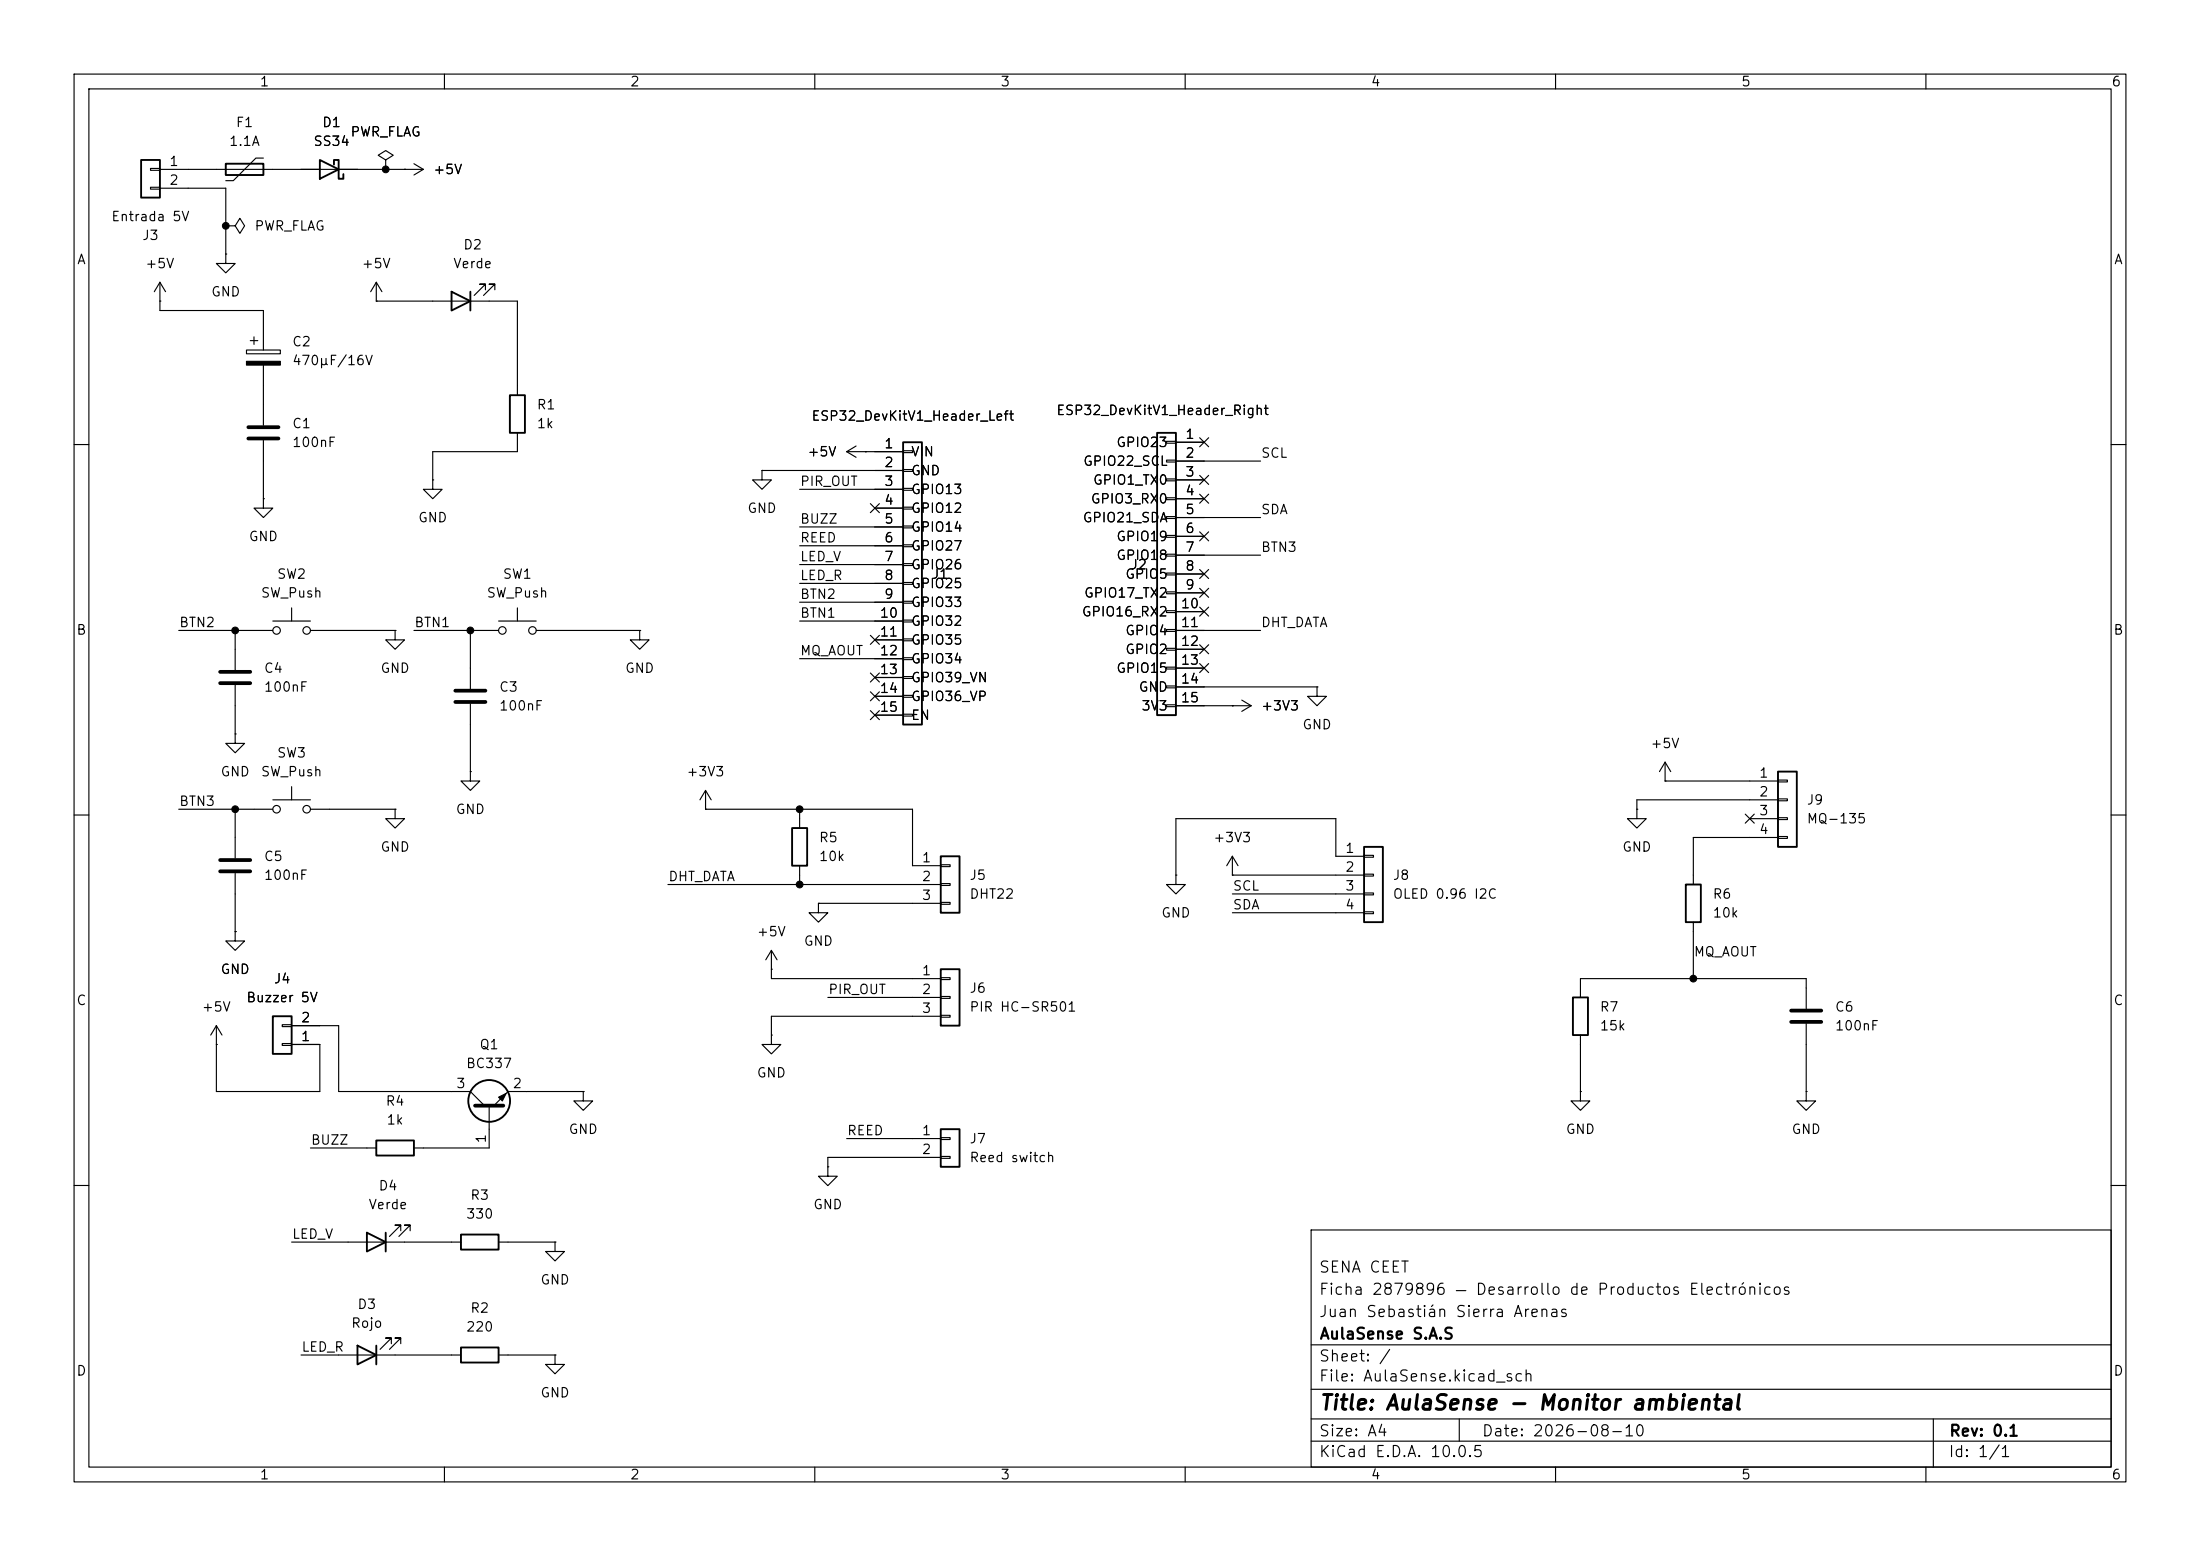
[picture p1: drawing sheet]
<svg xmlns="http://www.w3.org/2000/svg" width="297mm" height="210mm" viewBox="0 0 297 210" stroke-linecap="round" stroke-linejoin="round" font-family="sans-serif">
<g fill="none" stroke="#000" stroke-width=".15">
<path d="M10 10h277v190h-277zM12 12h273v186h-273zM60 10v2M110 10v2M160 10v2M210 10v2M260 10v2M20.3 22.7h1.3v.3h-1.3zM20.3 25.3h1.3v.2h-1.3zM21.6 22.9h35.5M21.6 25.4h8.9v8.9M21.6 38.1l-.8 1.3"/>
<path d="M21.6 38.1l.8 1.3M21.6 38.1v3.8h14v5.3M30.5 34.3v1.3h1.2l-1.2 1.2-1.3-1.2h1.3M30.5 34.3h.1M30.5 30.5h1.2l.7-1 .6 1-.6 1-.7-1M30.5 30.5h.1M35.6 21.3h-1.1l-3 3.1h-1M50.8 38.1l-.8 1.3M50.8 38.1l.8 1.3M50.8 38.1v2.5M52.1 21.6l1-.6-1-.7-1 .7 1 .6v1.3M52.1 22.9h.1"/>
<path d="M54.6 22.9h.1M55.9 22.1l1.2 .8M57.1 22.9l-1.2 .7M65.5 39.1v-.7h-.7h.7l-1.5 1.5M66.8 39.1v-.7h-.8h.8l-1.5 1.5M21.6 40.6h.1M33.3 47.2h4.5v.6h-4.5zM33.8 46h1M34.3 45.5v1M35.6 49.3v8.1M35.6 59.4v7.9M50.8 40.6h.1"/>
<path d="M50.8 40.6h19v12.7M69.8 58.4v2.6h-11.4v3.8M157.5 59.6h1.2v.2h-1.2zM158.7 59.7h3.9M162 59.1l1.2 1.2M163.2 59.1l-1.2 1.2M10 60h2M35.6 67.3v1.3h1.2l-1.2 1.3-1.3-1.3h1.3M35.6 67.3h.1M58.4 64.8v1.2h1.3l-1.3 1.3-1.3-1.3h1.3M58.4 64.8h.1M102.9 63.5v1.3h1.2l-1.2 1.2-1.3-1.2h1.3"/>
<path d="M102.9 63.5h.1M102.9 63.5h19M107.9 66h14M107.9 71.1h14M107.9 73.7h14M107.9 76.2h14M107.9 78.7h14M114.3 61l1.3 .7M114.3 61h7.6M115.6 60.2l-1.3 .8M116.8 61h.1M117.5 68l1.2 1.2"/>
<path d="M118.1 68.6h3.8M118.7 68l-1.2 1.2M121.9 60.8h1.3v.3h-1.3zM121.9 63.4h1.3v.2h-1.3zM121.9 65.9h1.3v.3h-1.3zM121.9 68.5h1.3v.2h-1.3zM121.9 71h1.3v.2h-1.3zM121.9 73.5h1.3v.3h-1.3zM121.9 76.1h1.3v.2h-1.3zM121.9 78.6h1.3v.3h-1.3zM157.5 62.1h1.2v.3h-1.2zM157.5 64.6h1.2v.3h-1.2z"/>
<path d="M157.5 67.2h1.2v.2h-1.2zM157.5 69.7h1.2v.3h-1.2zM157.5 72.3h1.2v.2h-1.2zM157.5 74.8h1.2v.3h-1.2zM157.5 77.3h1.2v.3h-1.2zM157.5 79.9h1.2v.2h-1.2zM158.7 62.2h11.5M158.7 64.8h3.9M158.7 67.3h3.9M158.7 69.9h11.5M158.7 72.4h3.9M158.7 74.9h11.5"/>
<path d="M158.7 77.5h3.9M162 76.9l1.2 1.2M162 64.2l1.2 1.2M162 71.8l1.2 1.2M162 66.7l1.2 1.2M162 79.4l1.2 1.2M163.2 76.9l-1.2 1.2M163.2 64.2l-1.2 1.2M163.2 71.8l-1.2 1.2M163.2 66.7l-1.2 1.2M163.2 79.4l-1.2 1.2M285 60h2"/>
<path d="M24.1 85.1h12.7M31.7 99.1v1.2h1.3l-1.3 1.3-1.2-1.3h1.2M31.7 99.1h.1M31.7 85.1v5.3M31.7 92.5v6.6M36.8 83.8h5.1M39.4 82v1.8M41.9 85.1h11.4M53.3 85.1v1.3h1.3l-1.3 1.2-1.2-1.2h1.2M53.3 85.1h.1M55.9 85.1h11.4M63.5 85.1v7.9"/>
<path d="M63.5 95v9.1M67.3 83.8h5.1M69.8 82v1.8M72.4 85.1h14M86.4 85.1v1.3h1.2l-1.2 1.2-1.3-1.2h1.3M86.4 85.1h.1M107.9 81.3h14M107.9 83.8h14M107.9 88.9h14M117.5 93.4l1.2 1.2M117.5 85.8l1.2 1.2M117.5 95.9l1.2 1.2"/>
<path d="M117.5 90.8l1.2 1.2M118.1 86.4h3.8M118.1 91.4h3.8M118.1 94h3.8M118.1 96.5h3.8M118.7 93.4l-1.2 1.2M118.7 85.8l-1.2 1.2M118.7 95.9l-1.2 1.2M118.7 90.8l-1.2 1.2M121.9 81.2h1.3v.2h-1.3zM121.9 83.7h1.3v.2h-1.3zM121.9 86.2h1.3v.3h-1.3z"/>
<path d="M121.9 88.8h1.3v.2h-1.3zM121.9 91.3h1.3v.3h-1.3zM121.9 93.9h1.3v.2h-1.3zM121.9 96.4h1.3v.2h-1.3zM157.5 82.4h1.2v.3h-1.2zM157.5 85h1.2v.2h-1.2zM157.5 87.5h1.2v.3h-1.2zM157.5 90h1.2v.3h-1.2zM157.5 92.6h1.2v.2h-1.2zM157.5 95.1h1.2v.3h-1.2zM158.7 95.3h10.2M158.7 80h3.9"/>
<path d="M158.7 82.6h3.9M158.7 85.1h11.5M158.7 87.6h3.9M158.7 90.2h3.9M158.7 92.7h19.1M162 89.6l1.2 1.2M162 81.9l1.2 1.3M162 87l1.2 1.2M163.2 89.6l-1.2 1.2M163.2 81.9l-1.2 1.3M163.2 87l-1.2 1.2M166.4 95.3h.1"/>
<path d="M167.6 94.5l1.3 .8M168.9 95.3l-1.3 .7M177.8 92.7v1.3h1.3l-1.3 1.3-1.3-1.3h1.3M177.8 92.7h.1M10 110h2M24.1 109.2h12.7M31.7 109.2v6.6M31.7 117.9v7.8M36.8 108h5.1M39.4 106.2v1.8M41.9 109.2h11.4M53.3 109.2v1.3h1.3l-1.3 1.3-1.2-1.3h1.2"/>
<path d="M53.3 109.2h.1M63.5 104.1v1.3h1.3l-1.3 1.3-1.3-1.3h1.3M63.5 104.1h.1M90.2 119.4h36.8M95.2 109.2h.1M95.2 109.2h28v7.6h3.8M95.2 106.7l-.7 1.3M95.2 106.7l.8 1.3M95.2 106.7v2.5M107.9 109.2v2.6M107.9 116.8v2.6M127 116.7h1.3v.3h-1.3z"/>
<path d="M127 119.3h1.3v.2h-1.3zM158.7 118.1v1.3h1.3l-1.3 1.3-1.2-1.3h1.2M158.7 118.1h.1M166.4 118.1h.1M166.4 118.1h17.7M166.4 115.6l-.8 1.2M166.4 115.6l.7 1.2M166.4 115.6v2.5M184.1 115.4h1.3v.3h-1.3zM184.1 118h1.3v.2h-1.3zM184.1 115.6h-3.8v-5.1h-21.6v7.6M221 109.2v1.3h1.2l-1.2 1.3-1.3-1.3h1.3"/>
<path d="M221 109.2h.1M224.8 105.4h.1M224.8 105.4h15.2M224.8 102.9l-.8 1.2M224.8 102.9l.8 1.2M224.8 102.9v2.5M235.6 109.9l1.2 1.2M236.2 110.5h3.8M236.8 109.9l-1.2 1.2M240 105.3h1.3v.2h-1.3zM240 107.8h1.3v.3h-1.3zM240 110.4h1.3v.2h-1.3z"/>
<path d="M240 112.9h1.3v.3h-1.3zM240 108h-19v1.2M240 113h-11.4v6.4M285 110h2M29.2 138.4l-.8 1.3M29.2 138.4l.8 1.3M29.2 138.4v8.9h14v-6.3h-3.8M31.7 125.7v1.3h1.3l-1.3 1.3-1.2-1.3h1.2M31.7 125.7h.1M38.1 138.3h1.3v.3h-1.3zM39.4 138.4h6.3v8.9h17.8l1.9 1.9M104.1 139.7v1.3h1.3l-1.3 1.2-1.2-1.2h1.2"/>
<path d="M104.1 139.7h.1M104.1 130.8h.1M104.1 128.3v3.8h22.9M104.1 128.3l-.7 1.2M104.1 128.3l.8 1.2M110.5 121.9v1.3h1.3l-1.3 1.3-1.3-1.3h1.3M110.5 121.9h.1M110.5 121.9h16.5M111.8 134.6h15.2M127 132h1.3v.2h-1.3zM127 134.5h1.3v.2h-1.3zM127 137h1.3v.3h-1.3z"/>
<path d="M127 121.8h1.3v.2h-1.3zM127 137.2h-22.9v2.5M166.4 120.7h17.7M166.4 123.2h17.7M184.1 120.5h1.3v.3h-1.3zM184.1 123.1h1.3v.2h-1.3zM213.4 134.6v-2.5h30.4v4M213.4 139.7v7.6M228.6 124.5v7.6M243.8 138.2v9.1M29.2 141h.1M38.1 140.8h1.3v.3h-1.3z"/>
<path d="M41.9 154.9h8.9M66 149.2v5.7h-10.1M78.7 147.3v1.3h1.3l-1.3 1.3-1.2-1.3h1.2M78.7 147.3h.1M78.7 147.3h-10.1l-1.9 1.9M111.8 157.5v1.3h1.2l-1.2 1.2-1.3-1.2h1.3M111.8 157.5h.1M114.3 153.7h12.7M127 153.5h1.3v.3h-1.3zM127 156.1h1.3v.2h-1.3zM127 156.2h-15.2v1.3M213.4 147.3v1.3h1.2l-1.2 1.3-1.3-1.3h1.3"/>
<path d="M213.4 147.3h.1M243.8 147.3v1.3h1.3l-1.3 1.3-1.2-1.3h1.2M243.8 147.3h.1M10 160h2M39.4 167.6h22.8M54.1 166.1v-.7h-.8h.8l-1.5 1.5M55.4 166.1v-.7h-.8h.8l-1.6 1.5M67.3 167.6h7.6M74.9 167.6v1.3h1.3l-1.3 1.3-1.2-1.3h1.2M74.9 167.6h.1M177 166h108v32h-108zM285 160h2"/>
<path d="M40.6 182.9h21.6M52.8 181.4v-.8h-.7h.7l-1.5 1.5M54.1 181.4v-.8h-.8h.8l-1.5 1.5M60 198v2M67.3 182.9h7.6M74.9 182.9v1.3h1.3l-1.3 1.2-1.2-1.2h1.2M74.9 182.9h.1M110 198v2M160 198v2M177 194.5h108M177 191.5h108M177 187.5h108"/>
<path d="M177 181.5h108M197 191.5v3M210 198v2M260 198v2M261 191.5v6.5"/>
<circle cx="37.3" cy="85.1" r=".51"/>
<circle cx="41.4" cy="85.1" r=".51"/>
<circle cx="67.8" cy="85.1" r=".51"/>
<circle cx="71.9" cy="85.1" r=".51"/>
<circle cx="37.3" cy="109.2" r=".51"/>
<circle cx="41.4" cy="109.2" r=".51"/>
</g>
<g fill="none" stroke="#000" stroke-width=".25">
<path d="M19 21.6h2.6v5.1h-2.6zM30.5 22.1h5.1v1.5h-5.1zM43.2 21.6l2.5 1.3-2.5 1.2zM45.1 22.2v-.6h.6v2.5h.7v-.6M61 39.4l2.5 1.2-2.5 1.3zM63.5 39.4v2.5M68.8 53.3h2.1v5.1h-2.1zM121.9 59.7h2.6v38.1h-2.6zM156.2 58.4h2.5v38.1h-2.5zM106.9 111.8h2.1v5h-2.1zM127 115.6h2.5v7.6h-2.5zM184.1 114.3h2.6v10.2h-2.6z"/>
<path d="M227.6 119.4h2v5.1h-2zM240 104.1h2.6v10.2h-2.6zM36.8 137.2h2.6v5h-2.6zM127 130.8h2.5v7.6h-2.5zM212.3 134.6h2.1v5.1h-2.1zM50.8 153.9h5.1v2.1h-5.1zM127 152.4h2.5v5.1h-2.5zM49.5 166.4l2.6 1.2-2.6 1.3zM52.1 166.4v2.5M62.2 166.6h5.1v2.1h-5.1zM48.3 181.6l2.5 1.3-2.5 1.3zM50.8 181.6v2.6"/>
<path d="M62.2 181.9h5.1v2h-5.1z"/>
<circle cx="66" cy="148.6" r="2.82"/>
</g>
<path d="M33.5 57.7h4.1M33.5 59.2h4.1M29.7 90.7h4.1M29.7 92.2h4.1M61.5 93.2h4M61.5 94.7h4M29.7 116.1h4.1M29.7 117.6h4.1M241.8 136.4h4.1M241.8 137.9h4.1M64.1 149.2h3.8" fill="none" stroke="#000" stroke-width=".51"/>
<path d="M33.3 48.8h4.5v.5h-4.5zM67.3 148.1l1-.5-.5 1z" fill="#000" stroke="#000" stroke-width=".15"/>
<g fill="#000" stroke="#000" stroke-width=".14">
<circle cx="30.5" cy="30.5" r=".46"/>
<circle cx="52.1" cy="22.9" r=".46"/>
<circle cx="31.7" cy="85.1" r=".46"/>
<circle cx="63.5" cy="85.1" r=".46"/>
<circle cx="31.7" cy="109.2" r=".46"/>
<circle cx="107.9" cy="119.4" r=".46"/>
<circle cx="107.9" cy="109.2" r=".46"/>
<circle cx="228.6" cy="132.1" r=".46"/>
</g>
<text font-size="2" x="178" y="190.8">Title: AulaSense - Monitor ambiental</text>
<g font-size="1.5">
<text x="178" y="172.1">SENA CEET</text>
<text x="178" y="178.1">Juan Sebastián Sierra Arenas</text>
<text x="178" y="175.1">Ficha 2879896 — Desarrollo de Productos Electrónicos</text>
<text x="178" y="184.1">Sheet: /</text>
<text x="178" y="181.1">AulaSense S.A.S</text>
<text x="178" y="186.8">File: AulaSense.kicad_sch</text>
<text x="178" y="197">KiCad E.D.A. 10.0.5</text>
<text x="178" y="194.2">Size: A4</text>
<text x="200" y="194.2">Date: 2026-08-10</text>
<text x="263" y="197">Id: 1/1</text>
<text x="263" y="194.2">Rev: 0.1</text>
</g>
<g font-size="1.3">
<text x="35" y="12">1</text>
<text x="85" y="12">2</text>
<text x="135" y="12">3</text>
<text x="185" y="12">4</text>
<text x="235" y="12">5</text>
<text x="285" y="12">6</text>
<text x="31.7" y="17.5">F1</text>
<text x="43.4" y="17.5">D1</text>
<text x="22.8" y="22.7">1</text>
<text x="30.8" y="20">1.1A</text>
<text x="42.2" y="20">SS34</text>
<text x="47.2" y="18.7">PWR_FLAG</text>
<text x="58.4" y="23.8">+5V</text>
<text x="22.8" y="25.3">2</text>
<text x="10.3" y="36">A</text>
<text x="14.9" y="30.2">Entrada 5V</text>
<text x="19.1" y="32.7">J3</text>
<text x="34.3" y="31.4">PWR_FLAG</text>
<text x="62.5" y="34">D2</text>
<text x="285.3" y="36">A</text>
<text x="19.5" y="36.5">+5V</text>
<text x="28.4" y="40.3">GND</text>
<text x="48.7" y="36.5">+5V</text>
<text x="61.1" y="36.5">Verde</text>
<text x="39.4" y="47.1">C2</text>
<text x="39.4" y="49.6">470µF/16V</text>
<text x="39.4" y="58.1">C1</text>
<text x="72.4" y="55.6">R1</text>
<text x="72.4" y="58.1">1k</text>
<text x="109.5" y="57.1">ESP32_DevKitV1_Header_Left</text>
<text x="142.5" y="56.3">ESP32_DevKitV1_Header_Right</text>
<text x="159.9" y="59.6">1</text>
<text x="39.4" y="60.7">100nF</text>
<text x="107.9" y="65.9">PIR_OUT</text>
<text x="108.9" y="61.9">+5V</text>
<text x="119.3" y="60.8">1</text>
<text x="119.3" y="63.4">2</text>
<text x="119.3" y="65.9">3</text>
<text x="122.9" y="61.9">VIN</text>
<text x="122.9" y="64.5">GND</text>
<text x="146.1" y="63.2">GPIO22_SCL</text>
<text x="147.5" y="65.7">GPIO1_TX0</text>
<text x="150.6" y="60.7">GPIO23</text>
<text x="159.9" y="62.1">2</text>
<text x="159.9" y="64.6">3</text>
<text x="170.2" y="62.1">SCL</text>
<text x="56.4" y="70.8">GND</text>
<text x="100.8" y="69.5">GND</text>
<text x="107.9" y="71">BUZZ</text>
<text x="119.3" y="68.4">4</text>
<text x="119.3" y="71">5</text>
<text x="122.9" y="67">GPIO13</text>
<text x="122.9" y="69.5">GPIO12</text>
<text x="146.1" y="70.8">GPIO21_SDA</text>
<text x="147.2" y="68.3">GPIO3_RX0</text>
<text x="159.9" y="67.2">4</text>
<text x="159.9" y="69.7">5</text>
<text x="170.2" y="69.7">SDA</text>
<text x="33.5" y="73.4">GND</text>
<text x="107.9" y="73.5">REED</text>
<text x="107.9" y="76.1">LED_V</text>
<text x="119.3" y="73.5">6</text>
<text x="119.3" y="76.1">7</text>
<text x="122.9" y="72.1">GPIO14</text>
<text x="122.9" y="74.6">GPIO27</text>
<text x="122.9" y="77.2">GPIO26</text>
<text x="150.6" y="73.4">GPIO19</text>
<text x="150.6" y="75.9">GPIO18</text>
<text x="152.5" y="77.2">J2</text>
<text x="159.9" y="72.3">6</text>
<text x="159.9" y="74.8">7</text>
<text x="159.9" y="77.3">8</text>
<text x="170.2" y="74.8">BTN3</text>
<text x="35.1" y="81">SW_Push</text>
<text x="37.3" y="78.4">SW2</text>
<text x="65.6" y="81">SW_Push</text>
<text x="67.8" y="78.4">SW1</text>
<text x="107.9" y="83.7">BTN1</text>
<text x="107.9" y="81.2">BTN2</text>
<text x="107.9" y="78.6">LED_R</text>
<text x="118.7" y="83.7">10</text>
<text x="119.3" y="78.6">8</text>
<text x="119.3" y="81.1">9</text>
<text x="122.9" y="79.7">GPIO25</text>
<text x="122.9" y="82.2">GPIO33</text>
<text x="125.7" y="78.4">J1</text>
<text x="146" y="83.5">GPIO16_RX2</text>
<text x="146.3" y="81">GPIO17_TX2</text>
<text x="151.8" y="78.4">GPIO5</text>
<text x="159.3" y="82.4">10</text>
<text x="159.9" y="79.9">9</text>
<text x="10.2" y="86">B</text>
<text x="24.1" y="85">BTN2</text>
<text x="55.9" y="85">BTN1</text>
<text x="107.9" y="88.8">MQ_AOUT</text>
<text x="118.7" y="86.2">11</text>
<text x="118.7" y="88.8">12</text>
<text x="122.9" y="84.8">GPIO32</text>
<text x="122.9" y="87.3">GPIO35</text>
<text x="122.9" y="89.9">GPIO34</text>
<text x="151.8" y="86.1">GPIO4</text>
<text x="151.8" y="88.6">GPIO2</text>
<text x="159.3" y="85">11</text>
<text x="159.3" y="87.5">12</text>
<text x="170.2" y="85">DHT_DATA</text>
<text x="285.2" y="86">B</text>
<text x="35.5" y="91.1">C4</text>
<text x="35.5" y="93.7">100nF</text>
<text x="51.3" y="91.1">GND</text>
<text x="67.3" y="93.7">C3</text>
<text x="84.3" y="91.1">GND</text>
<text x="118.7" y="91.3">13</text>
<text x="118.7" y="93.8">14</text>
<text x="122.9" y="92.4">GPIO39_VN</text>
<text x="122.9" y="94.9">GPIO36_VP</text>
<text x="150.6" y="91.1">GPIO15</text>
<text x="153.6" y="93.7">GND</text>
<text x="159.3" y="90">13</text>
<text x="159.3" y="92.6">14</text>
<text x="159.3" y="95.1">15</text>
<text x="67.3" y="96.2">100nF</text>
<text x="118.7" y="96.4">15</text>
<text x="122.9" y="97.5">EN</text>
<text x="154" y="96.2">3V3</text>
<text x="170.2" y="96.2">+3V3</text>
<text x="175.7" y="98.8">GND</text>
<text x="222.7" y="101.3">+5V</text>
<text x="29.7" y="105.1">GND</text>
<text x="35.1" y="105.1">SW_Push</text>
<text x="37.3" y="102.6">SW3</text>
<text x="92.6" y="105.1">+3V3</text>
<text x="237.4" y="105.3">1</text>
<text x="237.4" y="107.8">2</text>
<text x="24.1" y="109.1">BTN3</text>
<text x="61.4" y="110.2">GND</text>
<text x="110.5" y="114">R5</text>
<text x="163.7" y="114">+3V3</text>
<text x="237.4" y="110.4">3</text>
<text x="237.4" y="112.9">4</text>
<text x="243.8" y="108.9">J9</text>
<text x="243.8" y="111.5">MQ-135</text>
<text x="35.5" y="116.5">C5</text>
<text x="35.5" y="119.1">100nF</text>
<text x="51.3" y="115.3">GND</text>
<text x="90.1" y="119.3">DHT_DATA</text>
<text x="110.5" y="116.5">10k</text>
<text x="124.4" y="116.7">1</text>
<text x="124.4" y="119.2">2</text>
<text x="130.8" y="119.1">J5</text>
<text x="181.5" y="115.4">1</text>
<text x="181.5" y="118">2</text>
<text x="187.9" y="119.1">J8</text>
<text x="218.9" y="115.3">GND</text>
<text x="124.4" y="121.8">3</text>
<text x="130.8" y="121.6">DHT22</text>
<text x="156.7" y="124.2">GND</text>
<text x="166.3" y="120.5">SCL</text>
<text x="166.3" y="123.1">SDA</text>
<text x="181.5" y="120.5">3</text>
<text x="181.5" y="123.1">4</text>
<text x="187.9" y="121.6">OLED 0.96 I2C</text>
<text x="231.1" y="121.6">R6</text>
<text x="231.1" y="124.2">10k</text>
<text x="29.7" y="131.8">GND</text>
<text x="102.1" y="126.7">+5V</text>
<text x="108.4" y="128">GND</text>
<text x="124.4" y="131.9">1</text>
<text x="228.6" y="129.4">MQ_AOUT</text>
<text x="10.2" y="136">C</text>
<text x="27.1" y="136.9">+5V</text>
<text x="33.2" y="135.6">Buzzer 5V</text>
<text x="36.9" y="133">J4</text>
<text x="111.7" y="134.5">PIR_OUT</text>
<text x="124.4" y="134.5">2</text>
<text x="124.4" y="137">3</text>
<text x="130.8" y="134.3">J6</text>
<text x="130.8" y="136.9">PIR HC-SR501</text>
<text x="215.9" y="136.9">R7</text>
<text x="247.6" y="136.9">C6</text>
<text x="285.2" y="136">C</text>
<text x="40.5" y="140.8">1</text>
<text x="40.5" y="138.3">2</text>
<text x="64.6" y="141.9">Q1</text>
<text x="215.9" y="139.4">15k</text>
<text x="247.6" y="139.4">100nF</text>
<text x="52" y="149.6">R4</text>
<text x="61.5" y="147.2">3</text>
<text x="62.8" y="144.5">BC337</text>
<text x="69.1" y="147.2">2</text>
<text x="102.1" y="145.7">GND</text>
<text x="41.9" y="154.8">BUZZ</text>
<text x="52.1" y="152.1">1k</text>
<text x="65.9" y="154.4" transform="rotate(-90 65.9 154.4)">1</text>
<text x="76.7" y="153.4">GND</text>
<text x="114.3" y="153.5">REED</text>
<text x="124.4" y="153.5">1</text>
<text x="130.8" y="154.6">J7</text>
<text x="211.3" y="153.4">GND</text>
<text x="241.8" y="153.4">GND</text>
<text x="51" y="161">D4</text>
<text x="124.4" y="156.1">2</text>
<text x="130.8" y="157.2">Reed switch</text>
<text x="39.3" y="167.5">LED_V</text>
<text x="49.7" y="163.5">Verde</text>
<text x="62.8" y="164.8">330</text>
<text x="63.4" y="162.3">R3</text>
<text x="109.7" y="163.5">GND</text>
<text x="72.9" y="173.7">GND</text>
<text x="47.3" y="179.5">Rojo</text>
<text x="48.2" y="177">D3</text>
<text x="63.4" y="177.5">R2</text>
<text x="10.2" y="186">D</text>
<text x="40.6" y="182.8">LED_R</text>
<text x="62.8" y="180">220</text>
<text x="285.2" y="186">D</text>
<text x="72.9" y="188.9">GND</text>
<text x="35" y="200">1</text>
<text x="85" y="200">2</text>
<text x="135" y="200">3</text>
<text x="185" y="200">4</text>
<text x="235" y="200">5</text>
<text x="285" y="200">6</text>
</g>
</svg>
